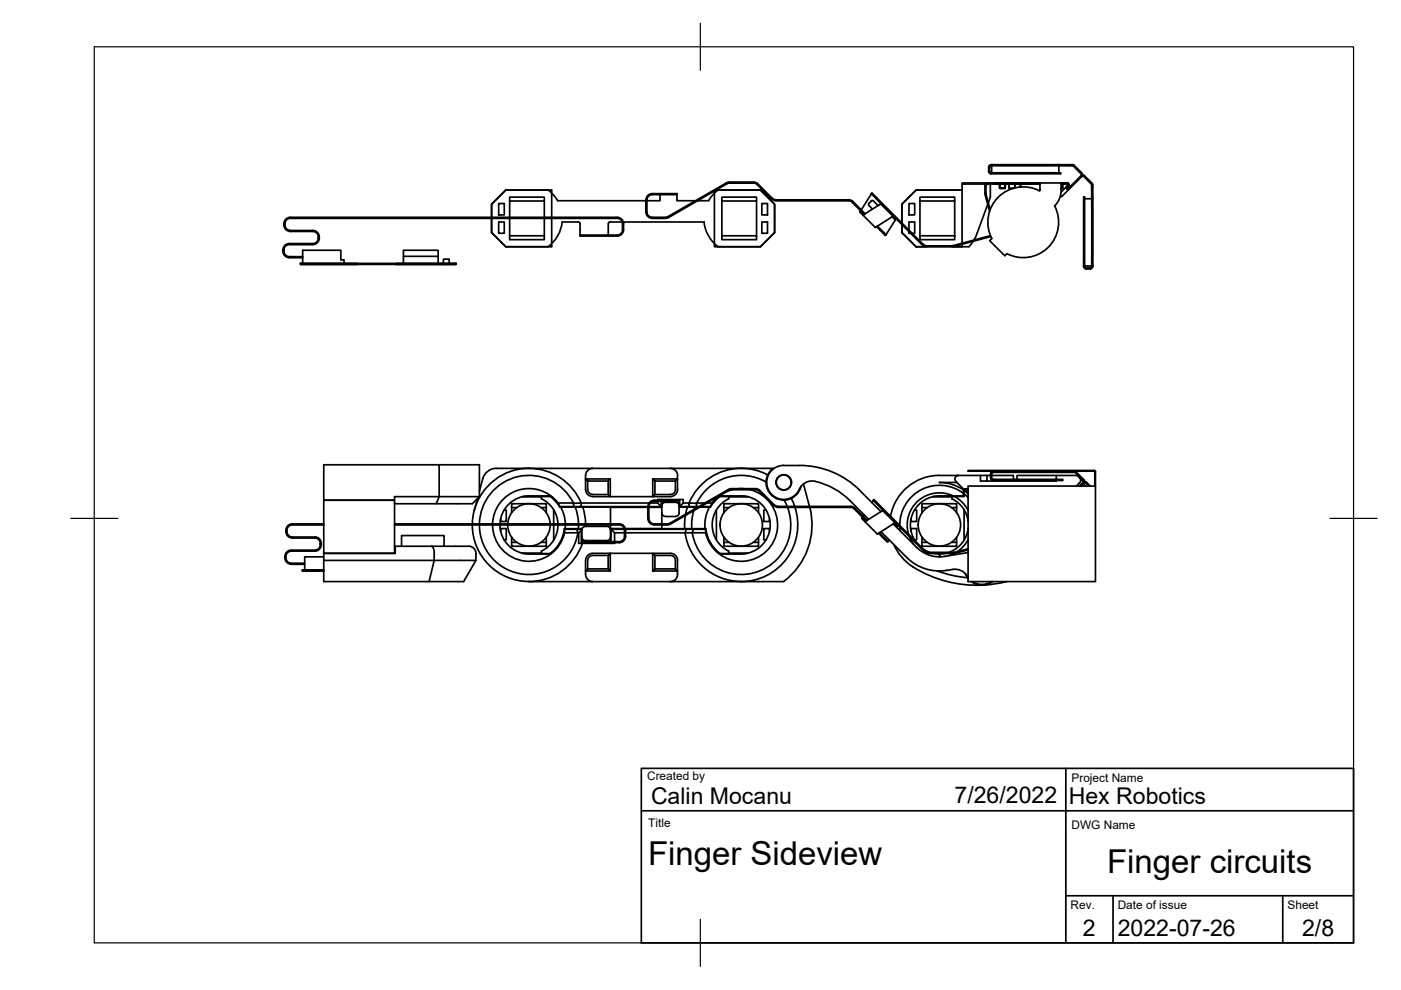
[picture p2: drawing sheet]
<svg xmlns="http://www.w3.org/2000/svg" width="297mm" height="210mm" viewBox="0 0 297 210" stroke-linecap="round" stroke-linejoin="round" font-family="sans-serif">
<!-- layer: Visible -->
<g fill="none" stroke="#000" stroke-width=".36">
<path d="M154.7 38.8h5M154.7 38.8l-.6 .2-12.4 7.1-.6 .2M159.8 38.8l.7 .4 3.1 3 .7 .3 15.6 .1M204 39h5M204 39v1.3M209.4 38.8a.6 .6 0 0 0-.6 .6v1.6l1 3.8M210 39v2.8l-.5 1.2M210.2 34.9a.53 .53 0 0 0-.6 .5v.9a.53 .53 0 0 0 .6 .6v-.2l-.2-.1-.2-.3 .1-1 .3-.1M210.2 34.9v.3M210.2 34.9h14.3M210.2 35.1h14.3M210.2 36.6h14.7"/>
<path d="M210.2 36.9h14.7M210.2 35.2v1.5M210.7 39v-.2h9.8v1.5l-.1 .2M210.7 39h-1.3l-.3 .4-.1 1.6 .9 3.4M210.7 39h9.8M210.7 38.8v.2M211.9 39v.9h1.2v-.9v.9h-1.2zM214 39v.9h.8M215.2 39v.8M216.4 39.7v-.7v.7M224.5 35.2v1.5M224.5 34.9v.3"/>
<path d="M224.6 34.9l3 .1 1.8 1.7 .1 .5-.1 .2M224.9 36.7v.2M225 39h1.3M225.3 39v.9h-.3h.3zM226.1 39.6l.2-.2 .2 .2-.2 .2zM226.3 39.4l.1-.1 .2 .1-.1 .2M226.3 38.8h-22.3v.2M226.3 38.8l.4 .2-.1 .4M226.3 38.8l.1 .5M226.5 38.8h-1.5v.5a5.4 5.4 0 0 1-1.4 4.4M226.9 34.9v.3h-2.3M226.9 35.2h.7"/>
<path d="M227.6 35.2l1.6 1.6 .1 .3-2.8 2.9-.2-.1v-.2M229.4 37.4l-4.3 4.2h-.3M229.4 37.4h.4l1.6 1.6 .1 .8M229.5 37.1l.3 .1 1.9 1.8v3M231.7 39.8h-.2v2.2M60 53v.3M60 53.3a1.34 1.34 0 0 0 1.3 1.3h2.9M61.3 51.9h5M61.3 51.9a1.29 1.29 0 0 0-1.1 1.2 1.29 1.29 0 0 0 1.1 1.3h2.9M61.5 46.3h69.4M61.5 46.3a1.29 1.29 0 0 0-1.1 1.3 1.29 1.29 0 0 0 1.1 1.2l4.8 .1a1.5 1.5 0 0 1 1.4 1.5 1.5 1.5 0 0 1-1.4 1.5M63.7 55.9h12v.2h-12z"/>
<path d="M63.7 55.9h33v.2h-3v-.2M63.7 55.9v.2h12v-.2M64.2 55.9v-2.8h8.1v2h.6v.8M75.7 56.1h18M85.5 55.9v-1.6h7.4v1.6M85.5 54.3v-1.2h7.4v1.2M93.7 55.9h3v.2h-3zM93.7 55.9h-9.7v.2M94 55.9v-1h1.2v1M105.7 43.2h1.2v2.4h-1.2zM105.7 47.1h1.2v2.4h-1.2zM108.1 41.8h7.3v.8h-7.3z"/>
<path d="M108.1 50h7.3M108.1 42.6v3.5M108.1 46.3v3.7M115.4 46.3v4.5h-7.3v-.8M115.4 42.6v3.5M117 46.3v6h-9.8l-3-3v-3v3l3 3h9a7.6 7.6 0 0 0 3-5.3l3.6 .1 .2 .3v2.4M123 49.8v.2l7.9 .1a1.34 1.34 0 0 0 1.3-1.4v-1.3a1.34 1.34 0 0 0-1.3-1.3h-69.4a1.5 1.5 0 0 0-1.3 1.5 1.5 1.5 0 0 0 1.3 1.5h4.8a1.29 1.29 0 0 1 1.2 1.3 1.29 1.29 0 0 1-1.2 1.2h-5a1.34 1.34 0 0 0-1.3 1.4M129 47.4v2.4M129.3 47.1h2.6M129.4 47l-.4 .4M130.9 46.3a1.1 1.1 0 0 1 1.1 1.1v1.3a1.13 1.13 0 0 1-1.1 1.1h-7.9M136.9 42.6l-18.7-.1-.9-1.2-1.1-1h-9l-3 3v2.8v-2.8l3-3h9.8v5.8"/>
<path d="M136.9 42.4v2.6M136.9 44.9a1.34 1.34 0 0 0 1.4 1.4M138.3 46.3h2.8M139.9 41.3v1.3h-2.7M143.5 41.3v1.3h4M147.9 42.6l2.3-.1 .9-1.2 1.1-1h9l3 3v6l-3 3h-9a7.6 7.6 0 0 1-2.9-5.3l-17.2 .1M151.8 40.3h9.4l3 3v6l-3 3h-9.7v-11.8M153.1 50h7.3v.8h-7.3zM153.1 42.6h7.3v-.8h-7.3v8.2M160.4 42.6v7.4M161.5 47.1h1.2v2.4h-1.2zM161.5 43.2h1.2v2.4h-1.2z"/>
<path d="M179.9 42.4l-15.7-.1-.5-.3-3.4-3.3-5.9-.1-12.9 7.4-3.2 .1a1.13 1.13 0 0 1-1.1-1.1v-2.6a1.13 1.13 0 0 1 1.1-1.1h5.2v-.2h-5.2a1.34 1.34 0 0 0-1.4 1.3M179.9 42.3l1 .4M179.9 42.6l.8 .3M180.7 42.9l2.5 2.5M180.9 42.7l2.5 2.6M182.3 45l3.3 3.2 3.4-2.1M182.5 44.7l-.2 .3 .2-.3M182.5 44.8l.6 .7M182.6 44.5l2.3-3.6 10.8 10.9M183 45.6l.3-.2zM183.3 45.4l3.4-2.2 2.7 2.6M184.2 43.6l.8 .7"/>
<path d="M184.2 43.1v.4M184.7 41.1l10.9 10.9M184.7 42.6l-.5 .5M184.7 42.6h.5M185.2 42.6l1 1M186 47.9l1.9 1.9-.2 .1-1.9-1.8M187.3 43.7h.1M189 46.1l.4-.3zM189.2 46l.6 .6M189.4 45.8l.5 .6M189.7 46.8l-1.8 3M189.9 46.4l-.2 .4z"/>
<path d="M191.2 47.6v1.7l3 3h2M192.7 43.2h1.2v2.4h-1.2zM192.7 48.8v-1.7h1.2v2.4h-.5M192.7 49.1v.4h.4M195.1 41.8h7.3v.8h-7.3zM195.1 42.6v7.4M195.6 51.9l.9 .4M195.7 51.8l.8 .3M202.1 52.1h-5.6M202.1 52.3h-5.6M202.4 42.6v8.2h-7.3v-.8h7.3M204 40.3h-9.8l-3 3v4"/>
<path d="M204 40.3v11.3M204 51.8v.5M206.3 51.2l-.8 1.1h-3.4M209.4 43.4l-2.2 6-.7 1.5M210 50l-7.9 2.1M210.1 50.2l-8 2.1M220.4 40.5a7.6 7.6 0 0 0-8.8 1.4 7.6 7.6 0 0 0-1.4 8.7l-.4 .4 3.2 3.2 .4-.3a7.6 7.6 0 0 0 8.8-1.4 7.6 7.6 0 0 0 1.4-8.8M226.7 40.1l-.5-.1-.1-.4-1.1 1.1M229.7 56.5h.3M229.7 41.8h.3M229.8 41.8v14.6M229.8 56.5l.2 .4 .3 .1"/>
<path d="M230 56.4h1.7M230 42.1h1.5M230 41.8v14.6M230 56.5l.3 .3M231.5 42.1h.2M231.5 42.1v11.2a9.1 9.1 0 0 1-.2 3.5h-1M231.7 56.4a.53 .53 0 0 1-.5 .6h-.9M231.7 42.1v14.3M68.6 98.5h24.5v6.8h-9.4v.8h-15.1zM93.1 98.5h8.5v6.8l-1.5 1.5h-7.6M105.2 99.3h58.9M105.3 99.3a2.99 2.99 0 0 0-2.9 2.2l-.8 2.6"/>
<path d="M125.7 99.3a1.52 1.52 0 0 0-1.6 1.5l.1 3a1.49 1.49 0 0 0 1.5 1.5M142.2 99.3a1.46 1.46 0 0 1 1.4 1.5l.1 3a1.49 1.49 0 0 1-1.5 1.5M163.9 99.3a3.8 3.8 0 0 0 .2 6.1 3.8 3.8 0 0 0 5.7-2.3M169.5 98.7h-3.3a3.6 3.6 0 0 0-3.1 5.5 3.6 3.6 0 0 0 6.4-.5 2.99 2.99 0 0 1 3.4-1.7M169.5 98.7a18 18 0 0 1 12.8 5.3l4.5 4.5M210.6 99.9l-.5 .3-.1 .2M224.9 99.9l.1 .3zM225 99.9h-14.4l-.1 .3M225 99.9l3 .1 1.8 1.7 .1 .5-.1 .2M227.3 99.9v.3h-2.3M232 99.8h-26.7v.1h26.7M232 99.7l.3 .3"/>
<path d="M232 99.9l.1 .1M60.4 118v.3M60.4 118.3a1.34 1.34 0 0 0 1.4 1.3h2.8M68.6 118.1h-4v2.7M68.6 111.3h-6.6a1.3 1.3 0 0 0-1.2 1.3 1.3 1.3 0 0 0 1.2 1.3l4.8-.1a1.51 1.51 0 0 1 1.3 1.6 1.51 1.51 0 0 1-1.3 1.5h-5a1.29 1.29 0 0 0-1.2 1.2 1.29 1.29 0 0 0 1.2 1.3h2.8M68.6 111.1h-6.6a1.51 1.51 0 0 0-1.4 1.5 1.51 1.51 0 0 0 1.4 1.5h4.8a1.3 1.3 0 0 1 1.1 1.3 1.3 1.3 0 0 1-1.1 1.2h-5a1.34 1.34 0 0 0-1.4 1.4M68.6 106.1h15.1v11.2h-15.1zM83.7 111.3h47.6a1.1 1.1 0 0 1 1.1 1.1v1.3a1.13 1.13 0 0 1-1.1 1.1h-7.9M83.7 111.1h47.6a1.34 1.34 0 0 1 1.3 1.3v1.3a1.34 1.34 0 0 1-1.3 1.4h-7.5M83.7 115.8h.1M85.1 115.8v-2.2h9v2.2M91.4 115.8h-7.6v1.5h-15.2v6h22.4l1.1-4.5h-23.5"/>
<path d="M91.4 115.8h6.3a5 5 0 0 1 2.6 .3l.5 .7 .1 2-2.6 4.5h-7.3M91.5 115.8a1.26 1.26 0 0 1 .6 1.5v1.5h8.8M93.1 105.3l-.6 1.5h-8.8M93.1 105.3h8.5M100.1 111.3a12 12 0 0 0 12.1 12M100.5 108.2l-.4 2.9M101.2 105.7l-.6 2.5M101.6 111.3a10.5 10.5 0 0 0 9.7 10.5 10.5 10.5 0 0 0 11.2-8.9M104.4 111.3a7.7 7.7 0 0 0 6.9 7.7 7.7 7.7 0 0 0 8.4-6.1M106 111.3a6.5 6.5 0 0 0 7.2 6.2h3.2a5.1 5.1 0 0 0 2.8-3.3l.4-1.3M106.2 112.7v-.6h1.1v2.4h-.4M106.9 108.2h.4v2.4h-1.1v-.6"/>
<path d="M107.7 111.3a4.5 4.5 0 0 0 4.5 4.5 4.5 4.5 0 0 0 4.4-4.5M107.7 111.1a4.5 4.5 0 0 1 4.5-4.3 4.5 4.5 0 0 1 4.4 4.3M108.5 115h1M108.5 107.6v1.1M108.5 113.9v1.1M109.5 107.6h-1v-.8h7.3v.8h-1.1M110.8 105.3h4M110.8 117.3h4M114.7 115h1.1M115.8 113.9v1.9h-7.3v-.8M115.8 107.6v1.1M116.7 105.3h.2"/>
<path d="M116.7 117.3h.2M117.4 105.7v.2M117.4 108.1v3M117.4 111.3v3.2M117.4 116.7v.2M118.3 106.7a2.91 2.91 0 0 0-1.9-1.6h-3.4a6.4 6.4 0 0 0-7 6M118.3 106.7l.4 .7h2.9M118.3 111.3a6.1 6.1 0 0 1-3.5 5.5M118.3 106.6a7.7 7.7 0 0 0-8.5-2.7 7.7 7.7 0 0 0-5.4 7.2M118.9 107.5h-.1a6.9 6.9 0 0 0-2.3-2.2h-1.2a.38 .38 0 0 0-.4 0 .38 .38 0 0 0-.1 .5 6.1 6.1 0 0 1 3.5 5.3M118.9 107.5h3M118.9 107.5l.7 1.7 .3 1.9"/>
<path d="M119.6 112.9l.1 .1M119.7 113h2.8M119.9 111.3l-.1 .8M121.6 106.6a10.5 10.5 0 0 0-11.7-5.6 10.5 10.5 0 0 0-8.3 10.1M121.6 106.7h1.7l-.1 .7h-1.6zM121.6 106.7h-3.3M121.9 107.5h1.6M122 107.5l.5 1.8 .2 1.8M122.3 112.2h-2.5l-.2 .7M122.7 111.3l-.1 .8M123.2 107.4h14.2v2.6M123.2 112.1l.2 .2"/>
<path d="M123.2 106.6a12 12 0 0 0-11.9-7.3 12 12 0 0 0-10.7 8.9M123.3 115.2v-2.8a1.42 1.42 0 0 0-.6 1.5v.6a.45 .45 0 0 0 0 .6 .45 .45 0 0 0 .6 .1h.2M123.3 112.4v-.2h-1l.2 .8h.2M123.4 114.1v1M123.4 112.1h-3.7a7.5 7.5 0 0 1-3.2 5.3h-1.2a.38 .38 0 0 1-.4-.1 .38 .38 0 0 1-.1-.4M123.5 115.2a12 12 0 0 1-11.3 8.1M123.5 107.5h5.9v3.6M123.5 107.5l.5 1.8 .2 1.8M123.8 115h-.4M124.1 111.6h4.6a.75 .75 0 0 1 .8 .8M124.1 111.6a.75 .75 0 0 0-.7 .8v1.5a.75 .75 0 0 0 .7 .7M124.1 101.6h5.3l-.5 .4h-4.3z"/>
<path d="M124.2 111.3v.3M124.6 102v1.8M124.6 118.8v1.8M124.6 103.8a1.05 1.05 0 0 0 1.1 1M125.6 105.3h16.6M125.6 117.3h3.8M125.6 117.8h3.3M125.6 104.9h3.3M125.7 117.3a1.49 1.49 0 0 0-1.5 1.5l-.1 3a1.54 1.54 0 0 0 1.6 1.5M125.7 117.8a1.05 1.05 0 0 0-1.1 1M128.9 117.8l.5-.5v3.8l-.5-.5zM129.4 117.3h12.8a1.49 1.49 0 0 1 1.5 1.5l-.1 3a1.45 1.45 0 0 1-1.4 1.5"/>
<path d="M129.4 101.6v3.7l-.5-.4v-2.9M129.4 114.1v.7M129.4 111.3l.1 2.6a.75 .75 0 0 1-.8 .7h-4.6M129.4 107.6h8M129.5 112.2v2.6M129.5 115.1v.1M129.8 112.1h2.5M129.8 112l-.3 .3M130.3 113h2.1M130.3 113v1.8M130.3 115.1v.1h-6.8M132.4 112.2h-2.9l.8 .8"/>
<path d="M132.6 112.1h7.7M132.6 112.2h12.9M132.6 113h12.7M135.8 107.4v.2M135.8 112.1v.1M137.4 107.4a1.34 1.34 0 0 1 1.3-1.3h5.3v.2h-5.3a1.13 1.13 0 0 0-1.1 1.1M137.6 107.6h2.7M137.6 106.7h-14.3M137.9 106.7h1.5M138 107.4v.2M138 112.1v.1M138.4 101.6h5.2l-.4 .4h-4.3l-.5-.4v3.7l.5-.4v-2.9"/>
<path d="M138.9 117.8h3.3a1.05 1.05 0 0 1 1 1v1.8M139.4 106.3v.4l.8 .7M139.4 106.1v-.2h5.4v.8M140.2 107.4h-2.6v2.6M140.2 105.9v.2M140.2 106.3v1.1M140.3 108.7a.75 .75 0 0 0 .8 .8h2.1a.79 .79 0 0 0 .8-.8M140.3 111.3v.8h9.3a7.7 7.7 0 0 0 3.2 5.3h1.2a.37 .37 0 0 0 .4-.1 .37 .37 0 0 0 .1-.4M140.3 107.3v3.8M140.3 107.3a.75 .75 0 0 1 .8-.8h2.1a.75 .75 0 0 1 .8 .8M140.4 106.3v.7M143.2 102v1.8a1.05 1.05 0 0 1-1 1l-3.3 .1"/>
<path d="M144 106.3v.7M144 107.5h3.4M144 107.3v1.4M144.1 107.4h2M144.1 105.9v1.5M145.3 109.3l-.1 2.8M145.8 107.5l-.4 1.5M146 106.7h1.7v.7h-1.6zM146 106.7h-1.2l-.7 .7M147 112.2h-1.5l-.2 .8M147.1 108.3l-.4 1.9v1.9M147.4 107.5l-.2 .4"/>
<path d="M147.4 107.5h.6M147.7 107.4h.4M148.4 107.5h2M148.6 107.4h2M149.5 106.7h-1.8M149.5 112.2h-2.5l-.2 .8h-1.5M149.6 112.2l.1 .7M149.9 106.7h1.1M150.4 107.5l-.5 1.2-.4 1.4v2M150.4 107.5h.1a7.1 7.1 0 0 1 2.3-2.2h1.2a.37 .37 0 0 1 .4 0 .37 .37 0 0 1 .1 .5 6.1 6.1 0 0 0-3.5 5.5 6.1 6.1 0 0 0 3.5 5.5M151 106.7a2.91 2.91 0 0 1 2-1.6h3.3a6.2 6.2 0 0 1 7 6.3 6.2 6.2 0 0 1-7.2 6.1h-3.3a6.9 6.9 0 0 1-3.1-4.6M151 106.7l-.4 .7"/>
<path d="M151.9 105.7v.2M151.9 108.1v6.4M151.9 116.7v.2M152.4 105.3h.2M152.4 117.3h.2M152.5 105.2l-1.5 1.4M153.5 113.9v1.1M153.5 107.6h1.1M154.5 105.3h4M154.5 117.3h4M154.5 104l-12.6 7.2-3.2 .1a1.39 1.39 0 0 1-1.3-1.4M154.5 104l.4-.2 5.6 .1 .5 .3 3 3 1 .4"/>
<path d="M154.6 115h-1.1v.8h7.3v-.8h-1.1M155.2 103.8l-1 .4M156.6 103.6h1.1M159.1 103.8a7.7 7.7 0 0 1 3.4 13 7.7 7.7 0 0 1-12.9-3.9M159.7 107.6h1.1M160.8 107.6v-.8h-7.3v1.9M160.8 107.6v1.1M160.8 113.9v1.1M162.4 102.2a10.5 10.5 0 0 0-14.7 4.4M162.4 108.2h-.5v2.4h1.3v-.6M162.8 100.7a12 12 0 0 0-16.7 5.9M163.2 112.7v-.6h-1.3v2.4h.5"/>
<path d="M165 107.6h15.3M165 107.4h15.3M165 107.4l-.8-.4-3.5-3.3-5.8-.1-12.9 7.3-.5 .2h-2.8a1.13 1.13 0 0 1-1.1-1.2M166.2 106l.7 1.4M167 107.6a10.5 10.5 0 0 1-7.1 13.9 10.5 10.5 0 0 1-13.1-8.5l2.9-.1M167.8 105.7l.7 1.7M168.6 107.6a12 12 0 0 1-8.8 15.4 12 12 0 0 1-14.5-10.1M170.3 102.6l1.3 4.8M171.7 107.6a15 15 0 0 1-5.6 15.7h-54M172.9 102.1a15 15 0 0 1 7.2 4M180.1 106.1l4.1 4M180.3 107.4l1 .3 2.6 2.6"/>
<path d="M180.3 107.6l.8 .3 2.5 2.5M182.8 110l3.2 3.2 3.4-2.1M182.9 109.7l-.1 .3zM182.9 109.8l.7 .7M183.2 109.2l-.2 .3M183.5 110.5l.2-.1-.3 .2zM183.7 110.4l3.5-2.2 2.6 2.6M185.1 106.1l1.1 1M185.3 105.9l-.4 .7M185.3 105.9l1.1 1.1M186.2 107.2l9.8 9.7M186.4 107l9.7 9.8"/>
<path d="M186.5 112.9l1.8 1.9-.1 .1-1.9-1.8M186.8 112.7l5.5 5.5a9.7 9.7 0 0 0 8.4 2.7M187.7 108.7v.1M187.8 108.7l-.1 .1M188.5 114.4l-.2 .4M188.8 109.7v.1M189.4 111.1l5 5M189.5 111l.3-.2zM189.5 115.4a11.5 11.5 0 0 0 6.3 6.1 25.5 25.5 0 0 0 12.5 2.6M189.6 111l.6 .6M189.8 110.8l.6 .6M190.2 111.8h-.1"/>
<path d="M190.4 111.4l-.2 .4zM190.8 111.7l.1 .8M192.8 113.7l1 1.7M193.1 112.7v-.6h1.3v2.4h-.5M193.9 108.2h.5v2.4h-1.3v-.6M194.4 116.1a6.7 6.7 0 0 0 5.9 1.9l5-.8M195.5 115h1.1M195.5 107.6v1.1M195.5 113.9v1.1M195.9 116.5l1.2 .6M196 116.9l.9 .4M196.1 116.8l.8 .3"/>
<path d="M196.6 107.6h-1.1v-.8h7.3v.8h-1.1M196.9 117.3h5.3M197.8 105.3h4M197.9 117.3l1.3 .1M199.2 117.5v.6M199.2 100.8h10.1M199.2 102.3h3.7M199.2 100.8a10.5 10.5 0 0 0-10.4 8.6M199.2 102.3a9 9 0 0 1 5.1 1.6M199.2 105.1a6.1 6.1 0 0 0-5.2 9.5M199.3 117.5v.6M200.4 117.3l-1.1 .1"/>
<path d="M201.7 115h1.1M201.8 105.7a6.1 6.1 0 0 1 3.5 4.9M202.1 105.2a6.8 6.8 0 0 0-7.4 .9 6.8 6.8 0 0 0-2.1 7.2M202.3 105.2l1.1 .7 .8 .8 1.1 1.6M202.4 117.3l-1.2 .5M202.5 117.1h-5.6M202.6 117.3h-.4M202.8 113.9v1.9h-7.3v-.8M202.8 107.6v1.1M203.2 100.8a.75 .75 0 0 0-.7 .5 .75 .75 0 0 0 .2 .8l1.6 1.6M204.3 104.6a8.4 8.4 0 0 0-8.9-.8 8.4 8.4 0 0 0-4.6 7.6M204.4 104.7l.9 .8"/>
<path d="M204.4 104h.9M204.4 104v.1M204.4 108.1v6.4M204.6 104.1l.7 .6M204.7 104.1l.6 .6M205.3 103.6h-1v1.5h-5.1M205.3 103.8h-.9v.2M205.3 104.1h-.9v1.2h-2.6v.5M205.3 103.1h27v20.2h-27zM205.3 116.3l-2.8 .8M205.3 116.6l-2.8 .7M205.3 112a6.1 6.1 0 0 1-4.1 5.1"/>
<path d="M205.3 117.1l-.1 .1M205.3 114.3l-1 1.5-1.3 1.1M207.9 100.8v1.2l16-.1M209.3 100.8h.7M209.3 100.8v1.2M210 100.4v1M210 101.3a.57 .57 0 0 0 .6 .6v-.2M210.2 100.8h4.7v.9M210.6 100.1l-.4 .3v.9l.2 .3 .2 .1M210.6 100.1h14.4M210.6 101.6h14.7v.3h-14.7M214.9 101.9l.1 .1"/>
<path d="M215.9 101.9l.1 .1M223.9 100.8h-8.3l.1 .9M223.9 100.8h4.5l1.3 1.3M223.9 100.8v.9M227.3 100.2h.5M227.8 100.1l1.9 1.9-.1 .3-.8 .8M228.9 102.4l-.7 .7M228.9 101.3a.75 .75 0 0 1 0 1M229.8 102.4l-.6 .7M229.8 102.4h.4l.6 .7M229.9 102.4v.7M229.9 102.1l.5 .2 .7 .8"/>
<path d="M232.1 100v3.1M232.3 100v3.1M64.1 120.8h4.5h-4.5v.3h4.5h-4.5zM128.9 120.6h-4.3l-.5 .5h5.3M138.9 120.6h4.3l.4 .5h-5.2l.5-.5v-2.8l-.5-.5v3.8M198.6 121a24.1 24.1 0 0 0 6.5 1.5M200.7 120.9a3.5 3.5 0 0 1 4.4 1.3l.2 .2M204.6 121.6l.7 1.1M210.2 123.3a3.6 3.6 0 0 1-4 0M210.5 123.3a3.8 3.8 0 0 1-4.6 0M213.4 123.3l-2.2 .5-2.8 .3"/>
<circle cx="157.2" cy="111.3" r="4.5"/>
<circle cx="166.2" cy="102.3" r="1.65"/>
<circle cx="166.2" cy="102.3" r="1.58"/>
<circle cx="199.2" cy="111.3" r="4.5"/>
</g>
<!-- layer: Border -->
<path d="M20 9.9h267v190h-267zM148.5 4.9v10M15 109.9h10M282 109.9h10M148.5 194.9v10" fill="none" stroke="#000" stroke-width=".25"/>
<!-- layer: TitleBlock -->
<path d="M136 162.9h151v37h-151zM136 171.9h151M226 162.9v37M226 189.9h61M236 189.9v10M272 189.9v10" fill="none" stroke="#000" stroke-width=".36"/>
<g font-size="7">
<text x="137.4" y="183.5">Finger Sideview</text>
<text x="234.7" y="185.2">Finger circuits</text>
</g>
<g font-size="4.9">
<text x="138" y="170.6">Calin Mocanu</text>
<text x="202.4" y="170.3">7/26/2022</text>
<text x="226.6" y="170.4">Hex Robotics</text>
<text x="229.6" y="198.6">2</text>
<text x="237" y="198.4">2022-07-26</text>
<text x="276.1" y="198.6">2/8</text>
</g>
<g font-size="2.5">
<text x="137.2" y="165.4">Created by</text>
<text x="227.2" y="165.8">Project Name</text>
<text x="137.4" y="175.4">Title</text>
<text x="227.2" y="175.8">DWG Name</text>
<text x="227" y="192.7">Rev.</text>
<text x="237" y="192.7">Date of issue</text>
<text x="273" y="192.7">Sheet</text>
</g>
</svg>
